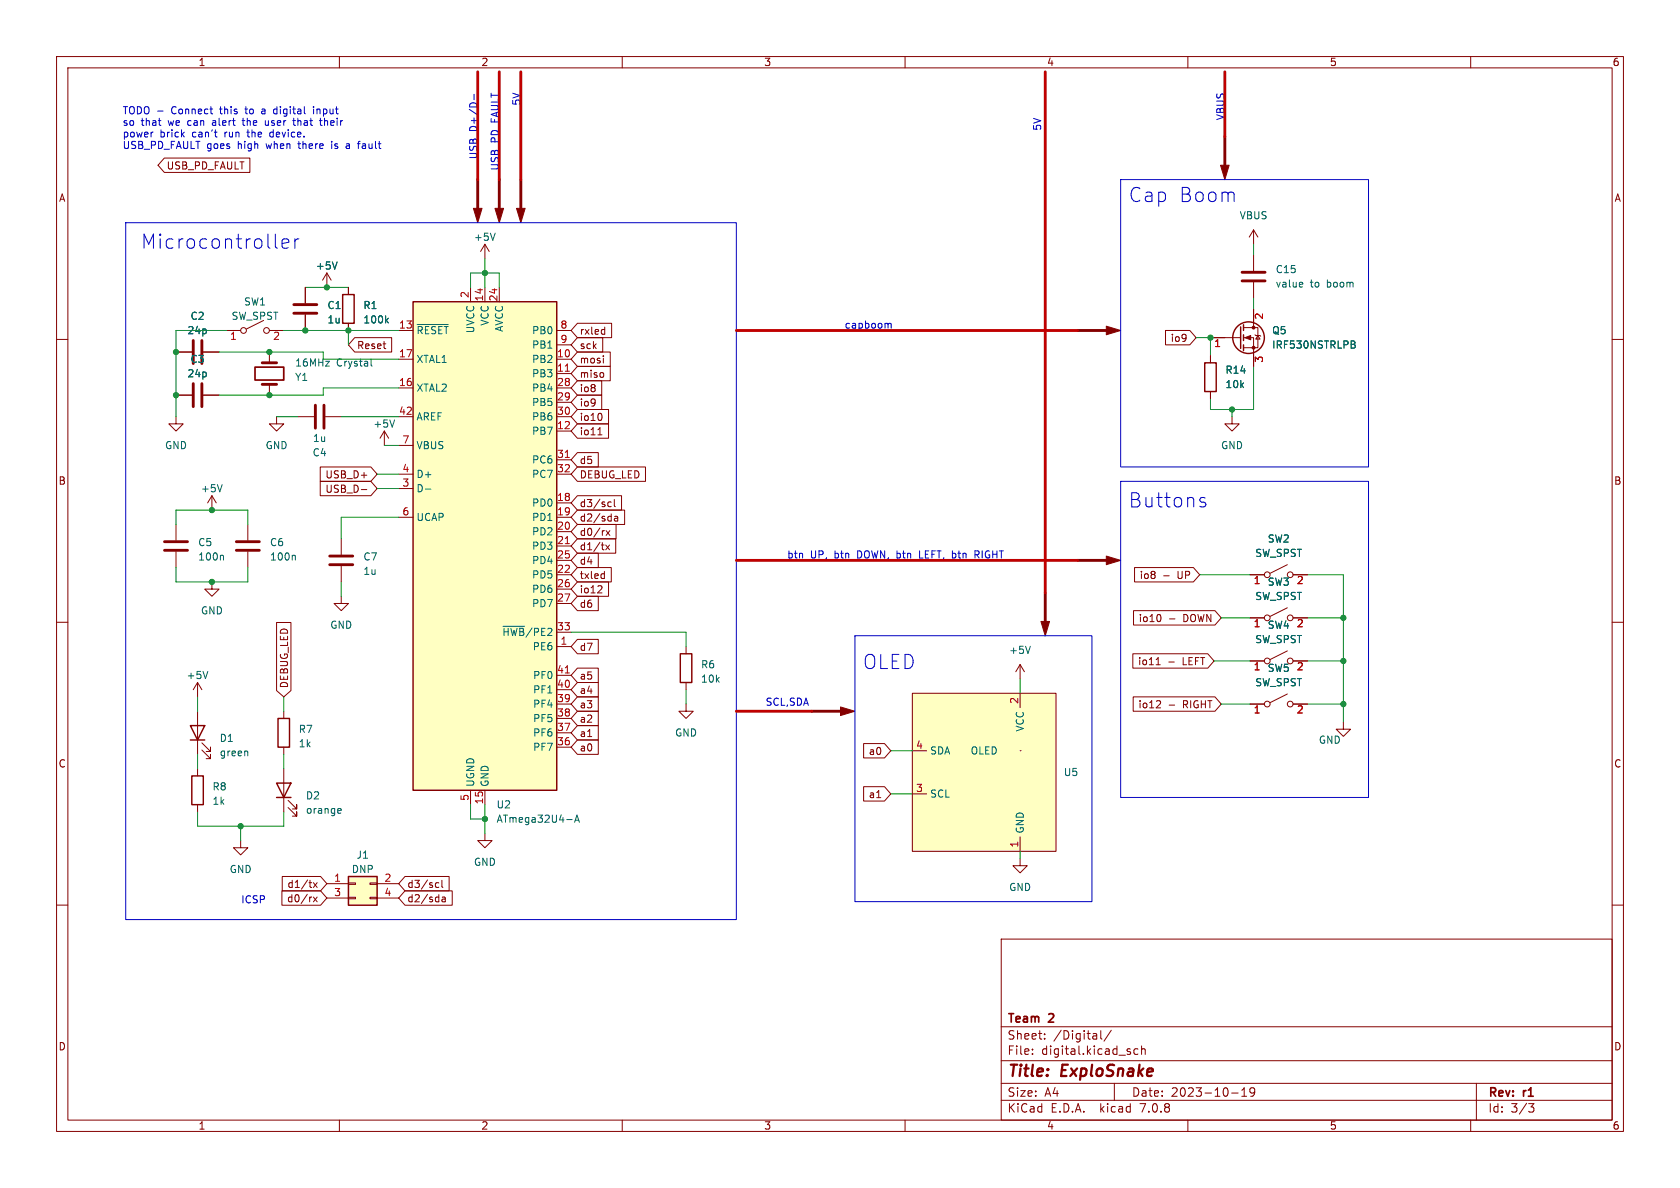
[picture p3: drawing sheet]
<svg xmlns="http://www.w3.org/2000/svg" width="297mm" height="210mm" viewBox="0 0 297 210" stroke-linecap="round" stroke-linejoin="round" font-family="sans-serif">
<g fill="none" stroke="#840000" stroke-width=".18">
<path d="M10 10h277v190h-277zM12 12h273v186h-273zM60 10v2M110 10v2M160 10v2M210 10v2M260 10v2M29.1 27.9h15.1v2.6h-15.1l-1.2-1.3zM10 60h2M40 58.4h2.5M46.6 56.6l-3 1.6M47.6 58.4h2.6"/>
<path d="M54 50.8v2.8M54 55.6v2.8M57.8 48.3l-.8 1.2M57.8 48.3v2.5M57.8 48.3l.7 1.2M61.6 50.8v1.3M61.6 57.2v1.2M62.7 59.7h6.5v2.5h-6.5l-1.1-1.2zM70.5 58.4h2.5M83.2 50.8v2.5M85.7 43.2l-.7 1.3M85.7 43.2v2.5"/>
<path d="M85.7 50.8v2.5M85.7 43.2l.8 1.3M88.3 50.8v2.5M98.4 58.4h2.6M102.1 57.1h6v2.6h-6l-1.1-1.3zM102.1 59.7h4.5v2.5h-4.5l-1.1-1.2zM106.5 58.2l.4 .1M106.9 57.8v1.3M106.9 59l-.4 .1M206 58.4h4.3l1.2 1.3-1.2 1.3h-4.3zM214 59.7h5.3M219.8 59.7h1.8v5.1"/>
<path d="M219.8 57.9h2.6v3.6h-2.6M221.6 40.6v2.6M221.6 45.1v2.8M221.6 49.9v2.8M221.6 54.6v3.3M221.6 40.6l-.7 1.3M221.6 40.6l.8 1.3M221.9 59.2l.1 .1h.8l.1 .1M222.4 59.3l.4 .6h-.8zM285 60h2M31.1 73.7v1.2h1.3l-1.3 1.3-1.3-1.3h1.3M31.1 62.2h2.8"/>
<path d="M31.1 69.9h2.8M35.9 62.2h2.8M35.9 69.9h2.8M47.6 62.2v1.9M47.6 67.9v2M48.9 73.7v1.2h1.3l-1.3 1.3-1.3-1.3h1.3M52.7 73.7h2.8M57.5 73.7h2.8M67.9 76.2l-.7 1.3M67.9 76.2v2.5M67.9 76.2l.8 1.3M70.5 63.5h2.5"/>
<path d="M70.5 68.6h2.5M70.5 73.7h2.5M70.5 78.7h2.5M98.4 63.5h2.6M98.4 66h2.6M98.4 76.2h2.6M98.4 68.6h2.6M98.4 71.1h2.6M98.4 73.7h2.6M98.4 61h2.6M102.1 72.4h5.5v2.5h-5.5l-1.1-1.2zM102.1 64.8h5.8v2.5h-5.8l-1.1-1.3z"/>
<path d="M102.1 62.2h5.8v2.6h-5.8l-1.1-1.3zM102.1 67.3h4.3v2.6h-4.3l-1.1-1.3zM102.1 74.9h5.5v2.6h-5.5l-1.1-1.3zM102.1 69.8h4.3v2.6h-4.3l-1.1-1.3zM105.7 76.9h.7M105.9 75.8l.2-.2v1.3M106.2 73.1l.2 .4-.2 .8M106.7 66v.6M106.7 62.9v.1M106.7 63.3v.9M214 62.9v1.2M214 69.2v1.3"/>
<path d="M217.8 73.7v1.2h1.3l-1.3 1.3-1.3-1.3h1.3M31.1 92.7v2.8M31.1 97.5v2.8M37.5 87.6l-.8 1.3M37.5 87.6v2.6M37.5 87.6l.7 1.3M43.8 92.7v2.8M43.8 97.5v2.8M56.6 82.5h9l1.1 1.3-1.1 1.3h-9zM56.6 85.1h9l1.1 1.3-1.1 1.2h-9zM60.3 95.3v2.7M63.9 86.5h.9"/>
<path d="M70.5 91.4h2.5M70.5 86.4h2.5M70.5 83.8h2.5M98.4 88.9h2.6M98.4 91.4h2.6M98.4 94h2.6M98.4 96.5h2.6M98.4 99.1h2.6M98.4 81.3h2.6M98.4 83.8h2.6M102.1 82.5h12v2.6h-12l-1.1-1.3zM102.1 95.2h6.8v2.6h-6.8l-1.1-1.3z"/>
<path d="M102.1 97.8h3.7v2.5h-3.7l-1.1-1.2zM102.1 92.7h6.8v2.6h-6.8l-1.1-1.3zM102.1 87.6h7.8v2.6h-7.8l-1.1-1.3zM102.1 80h3.7v2.6h-3.7l-1.1-1.3zM102.1 90.2h8.3v2.5h-8.3l-1.1-1.3zM107.1 96.3l.7 .9M107.2 93.8l.6 .9M107.5 89.4l.2 .2 .4-.1M107.8 96.3l-.7 .9M107.8 93.8l-.6 .9M108.1 88.8l-.4-.1-.2 .1M108.6 88.3v1.1l.2 .2"/>
<path d="M108.7 91.3h.4l.1 .8M109.2 91.6h-.4l-.2 .2 .2 .3 .4-.1M227.6 99.8l-3.1 1.5M10 110h2M37.5 102.9v1.2h1.2l-1.2 1.3-1.3-1.3h1.3M48.9 110h2.5v12.1l-1.2 1.1-1.3-1.1zM60.3 105.4v1.3h1.3l-1.3 1.3-1.2-1.3h1.2M60.3 100.1v2.8M98.4 101.6h2.6M98.4 114.3h2.6M98.4 104.1h2.6M98.4 106.7h2.6"/>
<path d="M98.4 111.8h2.6M98.4 119.4h2.6M102.1 100.3h6v2.6h-6l-1.1-1.3zM102.1 102.9h5.5v2.5h-5.5l-1.1-1.3zM102.1 105.4h3.7v2.6h-3.7l-1.1-1.3zM102.1 113h3.7v2.6h-3.7l-1.1-1.3zM102.1 118.1h3.7v2.6h-3.7l-1.1-1.3zM106.2 103.5l.2 .3v.3l-.8 .7h.8M106.5 101.4l.3 .1M106.8 101v1.3M106.8 102.2l-.3 .1M121.3 114.3v1.3"/>
<path d="M180.3 117.5l-.7 1.2M180.3 117.5v2.5M180.3 117.5l.8 1.2M200.3 115.6h13.2l1.1 1.2-1.1 1.3h-13.2zM200.4 107.9h14.4l1.1 1.3-1.1 1.3h-14.4zM200.6 100.3h10.4l1.1 1.3-1.1 1.3h-10.4zM204.4 117.5h.7M204.6 116.4l.2-.2v1.3M205.1 108.7l.1 .4-.1 .7M205.7 101.8h1M206.6 117h1M206.8 109.4h.9"/>
<path d="M221 101.6h2.5M221 116.8h2.5M221 109.2h2.5M227.6 115.1l-3.1 1.5M227.6 107.4l-3.1 1.6M228.6 101.6h2.5M228.6 116.8h2.5M228.6 109.2h2.5M285 110h2M34.9 120.7v2.5M34.9 125.7v7.7M34.9 135.9v1.3"/>
<path d="M34.9 120.7l-.7 1.2M34.9 120.7l.8 1.2M35.7 132.6l1.5 1.5v-.7v.7h-.8M35.7 131.3l1.5 1.5v-.7v.7h-.8M50.2 125.7v1.3M50.2 132.1v1.3M50.2 135.9v7.6M83.2 139.7v2.5M85.7 139.7v2.5M98.4 124.5h2.6M98.4 132.1h2.6M98.4 129.5h2.6"/>
<path d="M98.4 127h2.6M98.4 121.9h2.6M102.1 130.8h3.7v2.6h-3.7l-1.1-1.3zM102.1 128.3h3.7v2.5h-3.7l-1.1-1.3zM102.1 125.7h3.7v2.6h-3.7l-1.1-1.3zM102.1 123.2h3.7v2.5h-3.7l-1.1-1.2zM102.1 120.6h3.7v2.6h-3.7l-1.1-1.3zM121.3 124.5v1.2h1.3l-1.3 1.3-1.3-1.3h1.3M121.3 120.7v1.2M152.7 131.4h3.7l1.1 1.3-1.1 1.3h-3.7zM152.7 139.1h3.7l1.1 1.2-1.1 1.3h-3.7zM161.3 122.6h25.4v27.9h-25.4z"/>
<path d="M161.3 132.7h2.5M180.3 132.7h.1M180.3 122.6v2.5M200.3 123.2h14.5l1.1 1.3-1.1 1.2h-14.5zM204.9 123.9l.3 .2-.1 .3-.7 .7h.8M206.7 124.6h1M221 124.5h2.5M227.6 122.7l-3.1 1.5M228.6 124.5h2.5M237.5 127.6v1.3h1.3l-1.3 1.3-1.3-1.3h1.3M10 160h2M34.9 142.2v1.3"/>
<path d="M42.5 148.6v1.3h1.3l-1.3 1.2-1.2-1.2h1.2M49.8 157.5h6.9l1.1 1.3-1.1 1.2h-6.9zM49.9 154.9h6.8l1.1 1.3-1.1 1.3h-6.8zM50.9 142.7l1.6 1.6v-.8v.8h-.8M50.9 141.5l1.6 1.5v-.8v.8h-.8M55.4 158.6l.7 .8M55.4 156l.7 .9M56.1 158.6l-.7 .8M56.1 156l-.7 .9M57.8 156.2h3.8M57.8 158.8h3.8M61.6 158.6h1.3v.3h-1.3z"/>
<path d="M61.6 156.1h1.3v.2h-1.3zM65.4 158.6h1.3v.3h-1.3zM65.4 156.1h1.3v.2h-1.3zM66.7 156.2h3.8M66.7 158.8h3.8M71.6 154.9h7.8v2.6h-7.8l-1.1-1.3zM71.6 157.5h8.3v2.5h-8.3l-1.1-1.2zM77 156.8l.2 .1 .4-.1M77.6 156.1l-.4-.1-.2 .2M78.1 155.6v1.1l.2 .2M78.2 158.6h.5v.8M78.7 158.9h-.4l-.2 .2 .2 .3h.4"/>
<path d="M85.7 147.3v1.3h1.3l-1.3 1.3-1.2-1.3h1.2M161.3 140.3h2.5M180.3 151.8v1.2h1.3l-1.3 1.3-1.2-1.3h1.2M180.3 148v2.5M285 160h2M177 166h108v32h-108zM60 198v2M110 198v2M160 198v2M177 194.5h108M177 191.5h108M177 187.5h108"/>
<path d="M177 181.5h108M182.5 186.3v.1M182.5 185.5v.1M184.7 183.6v.1M184.7 182.8v.1M194.6 182.2v1.3l.2 .2M196.5 182.1l-1.3 2M197 191.5v3M201.2 185.5l-.5-.1-.2 .3v.4l.1 .2h.6M201.8 185.5l.2-.1 .4 .1 .1 .9M201.8 184.9v1.5M210 198v2"/>
<path d="M217.7 193.2h1.2M219.5 193.8h.9M219.5 192.7l.5-.4v1.5M221.8 192.9l-.3 .3h-.3l-.2-.3 .1-.5 .4-.1 .2 .1a.99 .99 0 0 1-.3 1.4h-.3M260 198v2M261 191.5v6.5M270.2 195.1h1l-.5 .6 .4 .1 .1 .5-.3 .3h-.4"/>
<circle cx="43.1" cy="58.4" r=".51"/>
<circle cx="47.1" cy="58.4" r=".51"/>
<circle cx="224" cy="101.6" r=".51"/>
<circle cx="224" cy="116.8" r=".51"/>
<circle cx="224" cy="109.2" r=".51"/>
<circle cx="228.1" cy="116.8" r=".51"/>
<circle cx="228.1" cy="101.6" r=".51"/>
<circle cx="228.1" cy="109.2" r=".51"/>
<circle cx="224" cy="124.5" r=".51"/>
<circle cx="228.1" cy="124.5" r=".51"/>
</g>
<g fill="none" stroke="#840000" stroke-width=".25">
<path d="M60.6 52.1h2v5.1h-2zM73 53.3h25.4v86.4h-25.4zM219.3 57.8v3.8M219.8 57.4v1M219.8 59.2v1M213 64.1h2v5.1h-2zM219.8 61v1M120.3 115.6h2v5.1h-2zM33.7 128.3h2.5l-1.3 2.5zM33.7 130.8h2.5M33.9 137.2h2v5h-2zM48.9 138.4h2.5l-1.2 2.6z"/>
<path d="M49.1 127h2.1v5.1h-2.1zM48.9 141h2.5M61.6 154.9h5.1v5.1h-5.1z"/>
<circle cx="220.7" cy="59.7" r="2.79"/>
</g>
<g fill="none" stroke="#006464" stroke-width=".18">
<path d="M59.6 46.3l-.4 1.3M68.3 56.6l.4 .5M68.7 56.2l-.5 .5M73.8 57.4h5.5M87.5 41.2l-.4 1.3M230.1 49.9l.2 .3-.6 .1M230.3 50.7h-.2M65.6 63.4v1.1l.2 .2M69.8 74.2l-.5 1.3M239.3 60.3l.2 .2-.2 .4 .2 .1 .1 .3-.2 .2h-.5M39.3 85.7l-.4 1.2M39.3 98.2l.2 .1v.7"/>
<path d="M52 98.2l.2 .1v.7M75.2 86.5h1M36.7 118.7l-.4 1.3M88.9 110.7h3.8M182.2 114.2l-.5 1.3M43.7 132.8l.1 .8M59.9 142.9l.4 .1v.2l-.6 .1M60.3 143.7l-.4 .1M100.2 144.9h1M101.6 145.4l.4-1.3 .4 1.3M101.7 145h.6"/>
</g>
<g fill="none" stroke="#840000" stroke-width=".51">
<path d="M84.5 31.8v6.3M88.3 31.8v6.3M92.1 31.8v6.3M216.5 24.1v6.4M51.9 55.4h4.1M51.9 53.8h4.1M190.5 58.4h6.3M219.6 49.7h4M219.6 48.1h4M34.2 60.2v4.1M34.2 67.8v4.1M35.7 60.2v4.1"/>
<path d="M35.7 67.8v4.1M46.4 64.1h2.5M46.4 67.9h2.5M55.8 71.6v4.1M57.3 71.6v4.1M29.1 97.3h4M29.1 95.8h4M41.8 97.3h4M41.8 95.8h4M58.3 99.8h4.1M58.3 98.3h4.1M190.5 99.1h6.3"/>
<path d="M184.8 104.8v6.3M143.5 125.7h6.4"/>
</g>
<g fill="#840000" stroke="#840000" stroke-width=".18">
<path d="M215.8 29.2h1.5l-.8 2.6z"/>
<path d="M148.6 125l2.5 .7-2.5 .8z"/>
<path d="M195.6 57.7l2.5 .7-2.5 .8z"/>
<path d="M220.1 59.7l1-.4v.8z"/>
<path d="M195.6 98.3l2.5 .8-2.5 .7z"/>
<path d="M184 109.9h1.5l-.7 2.5z"/>
<path d="M83.7 36.8h1.5l-.7 2.6z"/>
<path d="M87.5 36.8h1.5l-.7 2.6z"/>
<path d="M91.3 36.8h1.5l-.7 2.6z"/>
<circle cx="221.6" cy="61.5" r=".25"/>
<circle cx="221.6" cy="57.9" r=".25"/>
</g>
<g fill="#ffffc2" stroke="#ffffc2" stroke-width=".18">
<path d="M61.6 154.9h5.1v5.1h-5.1z"/>
<path d="M161.3 122.6h25.4v27.9h-25.4z"/>
<path d="M73 53.3h25.4v86.4h-25.4z"/>
</g>
<path d="M99.9 65.6h.8M99.9 96.1h.8M99.9 80.9h.8M99.9 119h.8" fill="none" stroke="#a90000" stroke-width=".18"/>
<path d="M45.1 64.9h5.1v2.3h-5.1z" fill="none" stroke="#840000" stroke-width=".3"/>
<g fill="none" stroke="#0000c2" stroke-width=".18">
<path d="M27.9 19.6h.9M37.1 19.3h.5M46.4 19.3h-.1M46.4 19.6l-.2 .2 .2 .3M48.8 19.3l-.4 .1M55.4 18.9v.1M55.4 19.3v.8M83.8 16.7v.9M22.2 39.4h108v123.2h-108zM27 23.4h.1M37.5 20.1h.1M37.9 23.4h.5"/>
<path d="M38.3 24.2h.1M42.8 21.3h.5M43 20.9v1.2M46.9 21.3v.7l.4 .2M47.8 23.4l-.1 .2 .1 .6M48.4 20l.4 .1M51.7 21.3h.5M51.9 20.9v1.1l.3 .2M56.5 21.3h.4M56.6 20.9v1.1l.3 .2M58.6 25v.1M58.6 25.4v.9"/>
<path d="M61.6 25.4l-.4 .1M61.7 25.8h-.3l-.2 .2v.2l.5 .1M63.2 25.4h.5M63.5 25h.2M198.1 31.8h43.8v50.8h-43.8zM48.8 43.8l.2 .1M49.9 43.1l1.2-.3-.2-.5-.7-.1-.3 .4v.9l.1 .3 .2 .1 .7-.1M52.1 42.2v1.7M52.8 42.2a.64 .64 0 0 0-.7 .5M157 57.3l.2-.1h.3v.8M162.6 97.4v1.2h.6M172.7 98l.4 .6"/>
<path d="M173 97.4h-.6v1.2M173 98h-.6M198.1 85.1h43.8v55.9h-43.8zM212.2 88.7l.9 .2 .1 .3-.4 .4-.7-.1M212.2 88.1l.3-.2 .6 .2M151.1 112.4h41.9v47h-41.9z"/>
</g>
<path d="M84.5 12.7v19.1M88.3 12.7v19.1M92.1 12.7v19.1M184.8 12.7v92.1M216.5 12.7v11.4M130.2 58.4h60.3M130.2 99.1h60.3M130.2 125.7h13.3" fill="none" stroke="#c00000" stroke-width=".5"/>
<g fill="none" stroke="#009600" stroke-width=".18">
<path d="M40 58.4h-8.9v15.3M50.2 58.4h20.3M54 50.8h7.6M61.6 58.4v2.6M83.2 50.8v-2.5h5.1v2.5M85.7 45.7v5.1M211.5 59.7h2.5v3.2M221.6 43.2v1.9M221.6 52.7v1.9M38.7 62.2h18.4v1.3h13.4M48.9 73.7h3.8M60.3 73.7h10.2"/>
<path d="M67.9 78.7h2.6M70.5 68.6h-13.4v1.3h-18.4M217.8 72.4v1.3M221.6 64.8v7.6h-7.6v-1.9M31.1 92.7v-2.5h12.7v2.5M66.7 86.4h3.8M66.7 83.8h3.8M70.5 91.4h-10.2v3.9M31.1 100.3v2.6h12.7v-2.6M60.3 102.9v2.5M101 111.8h20.3v2.5M212.1 101.6h8.9"/>
<path d="M214.6 116.8h6.4M215.9 109.2h5.1M231.1 101.6h6.4v26M231.1 116.8h6.4M231.1 109.2h6.4M34.9 123.2v2.5M34.9 133.4v2.5M50.2 123.2v2.5M50.2 133.4v2.5M121.3 121.9v2.6M157.5 132.7h3.8M180.3 120v2.6"/>
<path d="M215.9 124.5h5.1M231.1 124.5h6.4M34.9 143.5v2.6h15.3v-2.6M42.5 146.1v2.5M83.2 142.2v2.6h2.5M85.7 142.2v5.1M157.5 140.3h3.8M180.3 150.5v1.3"/>
</g>
<g fill="#009600" stroke="#009600" stroke-width=".18">
<circle cx="237.5" cy="124.5" r=".46"/>
<circle cx="237.5" cy="109.2" r=".46"/>
<circle cx="237.5" cy="116.8" r=".46"/>
<circle cx="31.1" cy="69.9" r=".46"/>
<circle cx="47.6" cy="69.9" r=".46"/>
<circle cx="37.5" cy="90.2" r=".46"/>
<circle cx="57.8" cy="50.8" r=".46"/>
<circle cx="47.6" cy="62.2" r=".46"/>
<circle cx="31.1" cy="62.2" r=".46"/>
<circle cx="85.7" cy="48.3" r=".46"/>
<circle cx="54" cy="58.4" r=".46"/>
<circle cx="85.7" cy="144.8" r=".46"/>
<circle cx="61.6" cy="58.4" r=".46"/>
<circle cx="37.5" cy="102.9" r=".46"/>
<circle cx="42.5" cy="146.1" r=".46"/>
<circle cx="217.8" cy="72.4" r=".46"/>
<circle cx="214" cy="59.7" r=".46"/>
</g>
<g font-size="3.5" fill="#0000c2">
<text x="199.4" y="35.9">Cap</text>
<text x="208.3" y="35.9">Boom</text>
<text x="24.8" y="44.2">Microcontroller</text>
<text x="199.4" y="89.9">Buttons</text>
<text x="152.4" y="118.5">OLED</text>
</g>
<g font-size="2.8" fill="#840000">
<text x="178" y="190.9">Title:</text>
<text x="187.7" y="190.9">ExploSnake</text>
</g>
<g font-size="2.1" fill="#840000">
<text x="178" y="184">Sheet:</text>
<text x="178" y="181.2">Team</text>
<text x="185.5" y="181.2">2</text>
<text x="186.2" y="184">/Digital/</text>
<text x="178" y="186.7">File:</text>
<text x="184.1" y="186.7">digital.kicad_sch</text>
<text x="178" y="196.9">KiCad</text>
<text x="178" y="194.1">Size:</text>
<text x="184.7" y="194.1">A4</text>
<text x="185.7" y="196.9">E.D.A.</text>
<text x="194.6" y="196.9">kicad</text>
<text x="200" y="194.1">Date:</text>
<text x="201.8" y="196.9">7.0.8</text>
<text x="207" y="194.1">2023-10-19</text>
<text x="263" y="194.3">Rev:</text>
<text x="263" y="196.9">Id:</text>
<text x="267.1" y="196.9">3/3</text>
<text x="269.4" y="194.3">r1</text>
</g>
<g font-size="1.8" fill="#840000">
<text x="35" y="11.9">1</text>
<text x="85" y="11.9">2</text>
<text x="135" y="11.9">3</text>
<text x="185" y="11.9">4</text>
<text x="235" y="11.9">5</text>
<text x="285" y="11.9">6</text>
<text x="10.3" y="35.9">A</text>
<text x="29.4" y="30.2">USB_PD_FAULT</text>
<text x="285.3" y="35.9">A</text>
<text x="102.4" y="59.4">rxled</text>
<text x="63" y="61.9">Reset</text>
<text x="102.4" y="64.5">mosi</text>
<text x="102.4" y="61.9">sck</text>
<text x="206.9" y="60.6">io9</text>
<text x="102.4" y="67">miso</text>
<text x="102.4" y="69.5">io8</text>
<text x="102.4" y="74.6">io10</text>
<text x="102.4" y="77.2">io11</text>
<text x="102.4" y="72.1">io9</text>
<text x="102.4" y="82.2">d5</text>
<text x="10.3" y="85.9">B</text>
<text x="57.4" y="84.8">USB_D+</text>
<text x="57.4" y="87.3">USB_D-</text>
<text x="102.4" y="84.8">DEBUG_LED</text>
<text x="102.4" y="89.9">d3/scl</text>
<text x="285.3" y="85.9">B</text>
<text x="102.4" y="94.9">d0/rx</text>
<text x="102.4" y="92.4">d2/sda</text>
<text x="102.4" y="97.5">d1/tx</text>
<text x="102.4" y="100">d4</text>
<text x="102.4" y="102.6">txled</text>
<text x="102.4" y="105.1">io12</text>
<text x="102.4" y="107.6">d6</text>
<text x="201.4" y="102.6">io8</text>
<text x="208.3" y="102.6">UP</text>
<text x="201.2" y="110.2">io10</text>
<text x="209.3" y="110.2">DOWN</text>
<text x="102.4" y="115.3">d7</text>
<text x="201.1" y="117.8">io11</text>
<text x="209.2" y="117.8">LEFT</text>
<text x="51.1" y="121.8" transform="rotate(-90 51.1 121.8)">DEBUG_LED</text>
<text x="102.4" y="125.4">a3</text>
<text x="102.4" y="122.9">a4</text>
<text x="102.4" y="120.3">a5</text>
<text x="201.1" y="125.4">io12</text>
<text x="209.2" y="125.4">RIGHT</text>
<text x="102.4" y="130.5">a1</text>
<text x="102.4" y="128">a2</text>
<text x="10.3" y="135.9">C</text>
<text x="102.4" y="133">a0</text>
<text x="153.5" y="133.7">a0</text>
<text x="285.3" y="135.9">C</text>
<text x="153.5" y="141.3">a1</text>
<text x="50.6" y="159.7">d0/rx</text>
<text x="50.7" y="157.2">d1/tx</text>
<text x="71.9" y="157.2">d3/scl</text>
<text x="71.9" y="159.7">d2/sda</text>
<text x="10.3" y="185.9">D</text>
<text x="285.3" y="185.9">D</text>
<text x="35" y="199.9">1</text>
<text x="85" y="199.9">2</text>
<text x="135" y="199.9">3</text>
<text x="185" y="199.9">4</text>
<text x="235" y="199.9">5</text>
<text x="285" y="199.9">6</text>
</g>
<g font-size="1.8" fill="#0000c2">
<text x="21.6" y="20.3">TODO -</text>
<text x="21.6" y="22.3">so</text>
<text x="24.9" y="22.3">that</text>
<text x="29.9" y="22.3">we</text>
<text x="30.4" y="20.3">Connect</text>
<text x="33.4" y="22.3">can</text>
<text x="38" y="22.3">alert</text>
<text x="39.2" y="20.3">this</text>
<text x="43.6" y="22.3">the</text>
<text x="43.9" y="20.3">to</text>
<text x="46.9" y="20.3">a</text>
<text x="47.7" y="22.3">user</text>
<text x="49.2" y="20.3">digital</text>
<text x="52.9" y="22.3">that</text>
<text x="56.5" y="20.3">input</text>
<text x="57.9" y="22.3">their</text>
<text x="84.5" y="23.3" transform="rotate(-90 84.5 23.3)">D+/D-</text>
<text x="92.1" y="18.8" transform="rotate(-90 92.1 18.8)">5V</text>
<text x="184.1" y="23.2" transform="rotate(-90 184.1 23.2)">5V</text>
<text x="216.5" y="21.4" transform="rotate(-90 216.5 21.4)">VBUS</text>
<text x="21.6" y="24.4">power</text>
<text x="21.6" y="26.4">USB_PD_FAULT</text>
<text x="28.3" y="24.4">brick</text>
<text x="34.1" y="24.4">can't</text>
<text x="36.5" y="26.4">goes</text>
<text x="40" y="24.4">run</text>
<text x="42.1" y="26.4">high</text>
<text x="44.2" y="24.4">the</text>
<text x="47.4" y="26.4">when</text>
<text x="48.4" y="24.4">device.</text>
<text x="53.2" y="26.4">there</text>
<text x="59.3" y="26.4">is</text>
<text x="62.1" y="26.4">a</text>
<text x="64.4" y="26.4">fault</text>
<text x="84.5" y="28.3" transform="rotate(-90 84.5 28.3)">USB</text>
<text x="88.3" y="30.3" transform="rotate(-90 88.3 30.3)">USB_PD_FAULT</text>
<text x="149.2" y="58.2">capboom</text>
<text x="139.1" y="98.8">btn</text>
<text x="143.3" y="98.8">UP,</text>
<text x="147.6" y="98.8">btn</text>
<text x="151.8" y="98.8">DOWN, btn</text>
<text x="163.2" y="98.8">LEFT, btn</text>
<text x="173.4" y="98.8">RIGHT</text>
<text x="135.3" y="124.8">SCL,SDA</text>
<text x="42.5" y="159.8">ICSP</text>
</g>
<g font-size="1.8" fill="#006464">
<text x="219.1" y="39">VBUS</text>
<text x="55.7" y="47.9">+5V</text>
<text x="83.7" y="42.8">+5V</text>
<text x="225.4" y="48.5">C15</text>
<text x="225.4" y="51">value</text>
<text x="231.6" y="51">to</text>
<text x="234.7" y="51">boom</text>
<text x="33" y="59.3">24p</text>
<text x="33.6" y="56.7">C2</text>
<text x="40.8" y="56.7">SW_SPST</text>
<text x="43" y="54.2">SW1</text>
<text x="57.8" y="54.8">C1</text>
<text x="57.8" y="57.4">1u</text>
<text x="64.1" y="54.8">R1</text>
<text x="64.1" y="57.4">100k</text>
<text x="73.5" y="59.3">~{RESET}</text>
<text x="84" y="59" transform="rotate(-90 84 59)">UVCC</text>
<text x="86.6" y="57.7" transform="rotate(-90 86.6 57.7)">VCC</text>
<text x="89.1" y="58.8" transform="rotate(-90 89.1 58.8)">AVCC</text>
<text x="94" y="59.3">PB0</text>
<text x="224.8" y="59.3">Q5</text>
<text x="33.6" y="64.4">C3</text>
<text x="52.1" y="65">16MHz</text>
<text x="59.5" y="65">Crystal</text>
<text x="73.5" y="64.4">XTAL1</text>
<text x="94" y="64.4">PB2</text>
<text x="94" y="61.8">PB1</text>
<text x="224.8" y="61.8">IRF530NSTRLPB</text>
<text x="33" y="66.9">24p</text>
<text x="52.1" y="67.5">Y1</text>
<text x="73.5" y="69.4">XTAL2</text>
<text x="94" y="66.9">PB3</text>
<text x="94" y="69.4">PB4</text>
<text x="94" y="72">PB5</text>
<text x="216.5" y="68.8">10k</text>
<text x="216.5" y="66.3">R14</text>
<text x="65.9" y="75.8">+5V</text>
<text x="73.5" y="74.5">AREF</text>
<text x="94" y="77.1">PB7</text>
<text x="94" y="74.5">PB6</text>
<text x="29.1" y="79.6">GND</text>
<text x="46.9" y="79.6">GND</text>
<text x="55.2" y="80.9">C4</text>
<text x="55.2" y="78.3">1u</text>
<text x="73.5" y="79.6">VBUS</text>
<text x="94" y="82.1">PC6</text>
<text x="215.8" y="79.6">GND</text>
<text x="35.4" y="87.2">+5V</text>
<text x="73.5" y="87.2">D-</text>
<text x="73.5" y="84.7">D+</text>
<text x="94" y="89.8">PD0</text>
<text x="94" y="84.7">PC7</text>
<text x="73.5" y="92.3">UCAP</text>
<text x="94" y="92.3">PD1</text>
<text x="94" y="94.8">PD2</text>
<text x="34.9" y="96.7">C5</text>
<text x="34.9" y="99.3">100n</text>
<text x="47.6" y="96.7">C6</text>
<text x="47.6" y="99.3">100n</text>
<text x="64.1" y="99.3">C7</text>
<text x="64.1" y="101.8">1u</text>
<text x="94" y="97.4">PD3</text>
<text x="94" y="99.9">PD4</text>
<text x="221.8" y="98.7">SW_SPST</text>
<text x="224" y="96.1">SW2</text>
<text x="94" y="102.5">PD5</text>
<text x="94" y="105">PD6</text>
<text x="94" y="107.5">PD7</text>
<text x="221.8" y="106.3">SW_SPST</text>
<text x="224" y="103.7">SW3</text>
<text x="35.4" y="108.8">GND</text>
<text x="58.3" y="111.4">GND</text>
<text x="88.7" y="112.6">~{HWB}/PE2</text>
<text x="221.8" y="113.9">SW_SPST</text>
<text x="224" y="111.4">SW4</text>
<text x="94.1" y="115.2">PE6</text>
<text x="123.8" y="118.3">R6</text>
<text x="178.3" y="115.8">+5V</text>
<text x="224" y="119">SW5</text>
<text x="32.9" y="120.2">+5V</text>
<text x="94.1" y="125.3">PF4</text>
<text x="94.1" y="122.8">PF1</text>
<text x="94.1" y="120.2">PF0</text>
<text x="123.8" y="120.9">10k</text>
<text x="221.8" y="121.5">SW_SPST</text>
<text x="38.7" y="131.4">D1</text>
<text x="52.7" y="129.8">R7</text>
<text x="94.1" y="130.4">PF6</text>
<text x="94.1" y="127.9">PF5</text>
<text x="119.2" y="130.4">GND</text>
<text x="181.2" y="129.4" transform="rotate(-90 181.2 129.4)">VCC</text>
<text x="233.1" y="131.7">GND</text>
<text x="38.7" y="133.9">green</text>
<text x="52.7" y="132.3">1k</text>
<text x="94.1" y="132.9">PF7</text>
<text x="164.3" y="133.6">SDA</text>
<text x="171.5" y="133.6">OLED</text>
<text x="188" y="137.4">U5</text>
<text x="37.5" y="139.9">R8</text>
<text x="37.5" y="142.5">1k</text>
<text x="54" y="141.5">D2</text>
<text x="84" y="139.2" transform="rotate(-90 84 139.2)">UGND</text>
<text x="86.6" y="139.2" transform="rotate(-90 86.6 139.2)">GND</text>
<text x="87.7" y="143.1">U2</text>
<text x="164.3" y="141.2">SCL</text>
<text x="54" y="144.1">orange</text>
<text x="87.7" y="145.6">ATmega32U4-A</text>
<text x="181.2" y="147.4" transform="rotate(-90 181.2 147.4)">GND</text>
<text x="40.5" y="154.5">GND</text>
<text x="62.1" y="154.5">DNP</text>
<text x="62.9" y="152">J1</text>
<text x="83.7" y="153.3">GND</text>
<text x="178.3" y="157.7">GND</text>
</g>
<g font-size="1.8" fill="#a90000">
<text x="82.9" y="52.8" transform="rotate(-90 82.9 52.8)">2</text>
<text x="85.5" y="53.4" transform="rotate(-90 85.5 53.4)">14</text>
<text x="88" y="53.4" transform="rotate(-90 88 53.4)">24</text>
<text x="70.4" y="58.2">13</text>
<text x="99" y="58.2">8</text>
<text x="223.6" y="56.6" transform="rotate(-90 223.6 56.6)">2</text>
<text x="40.6" y="60.4">1</text>
<text x="48.2" y="60.4">2</text>
<text x="70.4" y="63.2">17</text>
<text x="98.4" y="63.2">10</text>
<text x="98.4" y="65.8">11</text>
<text x="99" y="60.7">9</text>
<text x="214.6" y="61.7">1</text>
<text x="223.6" y="64.2" transform="rotate(-90 223.6 64.2)">3</text>
<text x="70.4" y="68.3">16</text>
<text x="98.4" y="68.3">28</text>
<text x="98.4" y="70.9">29</text>
<text x="70.4" y="73.4">42</text>
<text x="98.4" y="75.9">12</text>
<text x="98.4" y="73.4">30</text>
<text x="71" y="83.6">4</text>
<text x="71" y="78.5">7</text>
<text x="98.4" y="81">31</text>
<text x="98.4" y="83.6">32</text>
<text x="71" y="86.1">3</text>
<text x="98.4" y="88.6">18</text>
<text x="71" y="91.2">6</text>
<text x="98.4" y="91.2">19</text>
<text x="98.4" y="93.7">20</text>
<text x="98.4" y="96.3">21</text>
<text x="98.4" y="101.3">22</text>
<text x="98.4" y="98.8">25</text>
<text x="98.4" y="103.9">26</text>
<text x="98.4" y="106.4">27</text>
<text x="221.5" y="103.6">1</text>
<text x="229.2" y="103.6">2</text>
<text x="98.4" y="111.5">33</text>
<text x="221.5" y="111.2">1</text>
<text x="229.2" y="111.2">2</text>
<text x="98.4" y="119.1">41</text>
<text x="99" y="114">1</text>
<text x="221.5" y="118.8">1</text>
<text x="229.2" y="118.8">2</text>
<text x="98.4" y="124.2">39</text>
<text x="98.4" y="121.7">40</text>
<text x="180.1" y="124.5" transform="rotate(-90 180.1 124.5)">2</text>
<text x="98.4" y="131.8">36</text>
<text x="98.4" y="129.3">37</text>
<text x="98.4" y="126.7">38</text>
<text x="221.5" y="126.4">1</text>
<text x="229.2" y="126.4">2</text>
<text x="161.9" y="132.5">4</text>
<text x="82.9" y="141.7" transform="rotate(-90 82.9 141.7)">5</text>
<text x="85.5" y="142.3" transform="rotate(-90 85.5 142.3)">15</text>
<text x="161.9" y="140.1">3</text>
<text x="180.1" y="149.9" transform="rotate(-90 180.1 149.9)">1</text>
<text x="59" y="156">1</text>
<text x="67.9" y="156">2</text>
<text x="59" y="158.5">3</text>
<text x="67.9" y="158.5">4</text>
</g>
</svg>
